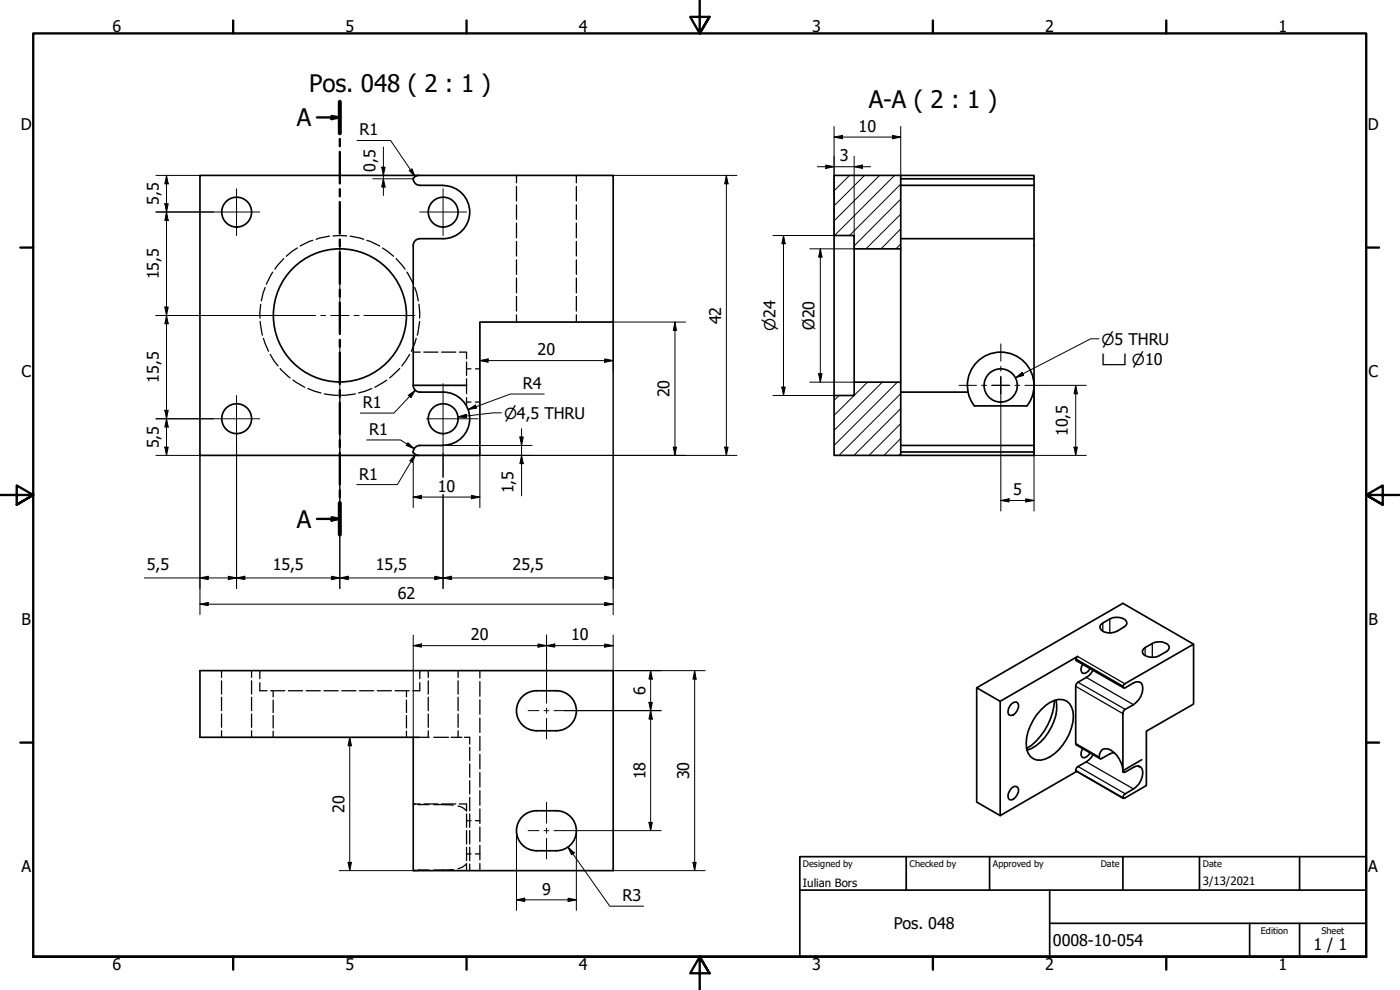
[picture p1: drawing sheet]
<svg xmlns="http://www.w3.org/2000/svg" width="420mm" height="297mm" viewBox="0 0 420 297" stroke-linecap="round" stroke-linejoin="round" font-family="sans-serif">
<!-- layer: Hatch (ISO) -->
<g fill="none" stroke="#000" stroke-width=".3">
<path d="M250.5 52.6l-.2 .2M255 52.6l-4.7 4.7M259.5 52.6l-9.2 9.2M264 52.6l-13.7 13.7M268.5 52.6l-18.1 18.1M270.3 59.7l-14 14.1M270.3 55.2l-15.3 15.5M270.3 73.2l-1.4 1.5M270.3 68.7l-5.9 6M270.3 64.2l-10.4 10.5M251.8 118.7l-1.5 1.4M260.3 114.7l-10 9.9"/>
<path d="M264.8 114.7l-14.5 14.4M269.3 114.7l-19 19M270.3 118.1l-18.5 18.5M270.3 136.1l-.6 .5M270.3 131.6l-5 5M270.3 127.1l-9.5 9.5M270.3 122.6l-14 14"/>
</g>
<!-- layer: Hidden (ISO) -->
<g fill="none" stroke="#000" stroke-width=".38">
<path d="M155 52.6v2.2M155 55.9v4.4M173 52.6v2.2M173 55.9v4.4M85.2 77.6l-2.7 3.2M89.2 74.4l-3.3 2.5M93.9 72.1l-3.8 1.7M98.9 70.9l-4 .9M99.9 70.8h4.2M105.1 70.9l4.1 .9M110.1 72.1l3.8 1.7M114.8 74.4l3.3 2.5"/>
<path d="M118.9 77.6l2.6 3.2M155 61.5v4.3M155 66.9v4.5M155 72.4v4.4M155 78v4.3M173 61.5v4.3M173 66.9v4.5M173 72.4v4.4M173 78v4.3M78.1 96.4l.6 4.2M78.2 91.3l-.2 4.1M79.6 86.3l-1.2 4"/>
<path d="M81.9 81.6l-2 3.7M122.1 81.6l2 3.7M124.5 86.3l.5 1.5 .5 2.5M125.7 91.3l.2 4.1M125.9 96.4l-.7 4.2M155 83.4v4.5M155 88.9v4.4M155 94.5v2.1M173 83.4v4.5M173 88.9v4.4M173 94.5v2.1M79.1 101.5l1.5 3.9"/>
<path d="M81.1 106.3l1.2 2.1 1.1 1.4M84.1 110.5l3 2.9M87.9 114l3.5 2.2M92.4 116.6l3.9 1.3M97.3 118.2l4.2 .4M106.6 118.2l-4.1 .4M111.6 116.6l-4 1.3M116.1 114l-3.6 2.2M120 110.5l-3.1 2.9M122.9 106.3l-2.3 3.5M124 105.6h2.1M124.9 101.5l-1.5 3.9"/>
<path d="M127.2 105.6h4.2M132.5 105.6h4.3M137.9 105.6h2.1v2M140 113.7v4.4M140 108.6v4M140 119.3v2.5M140 110.7h1.4M142.7 110.7h1.3M140 120.6h1.4M142.7 120.6h1.3M66.5 201.2v2M66.5 204.3v4"/>
<path d="M66.5 209.2v4M66.5 214.2v4M66.5 219.3v1.9M75.5 201.2v2M75.5 204.3v4M75.5 209.2v4M75.5 214.2v4M75.5 219.3v1.9M78 204.8v2.4h2.1M78 201.2v2.4M81.2 207.2h4.3M82 207.2v1.9"/>
<path d="M82 210v3.8M82 214.7v3.7M82 219.4v1.8M86.6 207.2h4.2M91.9 207.2h4.2M97.2 207.2h4.3M102.6 207.2h4.2M107.9 207.2h4.2M113.2 207.2h4.3M118.6 207.2h4.2M122 207.2v1.9M122 210v3.8"/>
<path d="M122 214.7v3.7M122 219.4v1.8M126 204.8v2.4h-2.1M126 201.2v2.4M128.5 201.2v2M128.5 204.3v4M128.5 209.2v4M128.5 214.2v4M128.5 219.3v1.9M137.5 201.2v2M137.5 204.3v4M137.5 209.2v4"/>
<path d="M137.5 214.2v4M137.5 219.3v1.9M144 201.2v2.2M144 204.5v4.4M144 210v4.3M144 215.4v4.4M125.7 221.2h.1M125.9 221.2h2.9M130.2 221.2h4.4M135.4 221.2h3.2M139.4 221.2h1.6v2.1M141 224.2v4"/>
<path d="M141 229.2v4M141 234.2v4M141 239.3v4M144 220.9v4.3M144 226.3v4.4M144 231.8v4.3M144 237.2v4.4M125.3 241.4h3.5M126.1 241.2h-2.1l.7 .1M127.2 241.2h4.2M130.2 241.4l5.8 .2M132.5 241.2h4.3"/>
<path d="M137.5 241.9a4 4 0 0 1 2.5 1.4M137.9 241.2h2.1v2.1M140 259.1a4.5 4.5 0 0 1-2.5 1.6M140 244.2v4M140 249.2v4M140 254.2v4M140 259.3v1.9M140 256.2h1.4M140 246.2h1.4M141 244.2v4M141 249.2v4M141 254.2v4"/>
<path d="M141 259.3v1.9M142.7 256.2h1.3M142.7 246.2h1.3M144 242.7v4.4M144 248.1v4.4M144 253.6v4.4M144 259.1v2.1M124.7 261.1l-.7 .1M125.3 261h3.5M136 260.9l-5.8 .1"/>
</g>
<!-- layer: Visible (ISO) -->
<g fill="none" stroke="#000" stroke-width=".51">
<path d="M60 52.6h124v44h-40v40h-84zM124 53.6a2 2 0 0 0 2 2M125.7 52.6l-1.2 .4-.5 .6M126 55.6h7M133 55.7a8 8 0 0 1 8 7.9 8 8 0 0 1-8 8M250.3 52.6h20v22.1h-14v-4h-6zM270.3 52.6h40v1h-40M270.3 55.6h40M310.3 53.6v80.1M124 73.6v42M126 71.6h7M126 71.6a2 2 0 0 0-2 2"/>
<path d="M250.3 70.7v48M256.3 74.7v40M270.3 71.6h40M270.3 74.7v40M124 115.6h16M124 115.7a2 2 0 0 0 2 2M126 117.7h7M133 117.7a8 8 0 0 1 8 7.9 8 8 0 0 1-8 8M250.3 118.7h6v-4h14v21.9h-20zM270.3 117.7h20.2M292.8 109a10 10 0 0 1 13.9-1 10 10 0 0 1 1.5 13.8h-15.8a10.1 10.1 0 0 1 .4-12.8zM310.1 117.7h.2"/>
<path d="M124 135.6l.9 .9 .8 .1M126 133.7h7M126 133.7a2 2 0 0 0-2 2M270.3 133.7h40M270.3 135.6h40M310.3 133.7v2.9h-40M322.8 197.7l.6-.7-23.2 13.4v34.3M322.8 197.7l.2 .5 14.2 8.2M322.8 197.7l14.2 8.2M324.9 199.3a2.07 2.07 0 0 0 0 2.7 2.01 2.01 0 0 0 2.3-1.4M330.3 187.4a6.2 6.2 0 0 1 6.6-1.9l.7 .4 .5 .6 .1 .6a5.8 5.8 0 0 1-7.6 2.1l-.5-1.2zM343.1 194.8a8 8 0 0 1 5.6-2.2l1.7 .7 .4 .6 .1 .5a5.7 5.7 0 0 1-7.6 2.1l-.4-.6-.1-.5z"/>
<path d="M358.2 193.3l-21.2-12.3-43.9 25.4v34.3l7.1 4 23-13.3M161 219.3h6M161 207.2h6M161 207.2a6 6 0 0 0-6 6 6 6 0 0 0 6 6.1M167 207.2a6 6 0 0 1 6 6.1 6 6 0 0 1-6 6M293.1 206.4l7.1 4M303.7 211.1l1.3-.5 .4 .3a2.95 2.95 0 0 1-1.9 3.8l-.6-.1a2.51 2.51 0 0 1 .8-3.5zM312.4 213a8 8 0 0 1 6.6-3.1 4.4 4.4 0 0 1 3.1 5 15.3 15.3 0 0 1-8.4 12.9 3.9 3.9 0 0 1-5.6-3.2 14 14 0 0 1 4.3-11.6zM316.5 210.2a18.9 18.9 0 0 1-8.4 14.4M316.9 210a14.6 14.6 0 0 1-6 13.8l-2.7 1.3M328 201.1a8 8 0 0 1-4.5 3.6l-.3 .3-.4 .9 .1 17.5 7.2 4.2M337 205.9l.6-.7 20.6-11.9v18l-14.2 8.1v16.3l-6.8 3.9-.2-.2 .3-.9a11.3 11.3 0 0 0 5.2-4.5 3.7 3.7 0 0 0 0-3.8l-.7-.3a9.4 9.4 0 0 0-4.5 1.9l-.3-.5"/>
<path d="M337 205.9l.1 .4 .6 .1 2.5-1.5a1.72 1.72 0 0 1 2-.2 1.72 1.72 0 0 1 .8 1.9 7.1 7.1 0 0 1-5.3 6.2l-.6 .8-.1 .5v17.2M124 221.2v40h60v-60h-124v20h65.7M303.7 236.3l.7-.3h.6a1.59 1.59 0 0 1 .2 2.5 1.89 1.89 0 0 1-2.3 1.4 2.59 2.59 0 0 1 .8-3.6zM322.8 231.3l14.3 8.2M322.8 231.3l14.2 8.1M324.9 224.6a2.04 2.04 0 0 0 0 2.7 2.05 2.05 0 0 0 2.3-1.4M328 226.4a8.4 8.4 0 0 1-4.5 3.6l-.6 .7-.1 .6M334.4 225.9l-1.3 .3-2.7 1.5-.3-.1a2.13 2.13 0 0 1 .7-2.6 2.13 2.13 0 0 1 2.6 .1 8.2 8.2 0 0 1 3.6 6.2M337 231.3l.2 .4M341.5 229.9h.4M342.6 228l-5.6 3.3M161 255.3h6"/>
<path d="M161 243.3h6M161 243.3a6 6 0 0 0-6 6 6 6 0 0 0 6 6M167 243.3a6 6 0 0 1 6 6 6 6 0 0 1-6 6"/>
<circle cx="71" cy="63.6" r="4.5"/>
<circle cx="133" cy="63.6" r="4.5"/>
<circle cx="102" cy="94.6" r="20"/>
<circle cx="300.3" cy="115.7" r="5"/>
<circle cx="71" cy="125.6" r="4.5"/>
<circle cx="133" cy="125.6" r="4.5"/>
</g>
<!-- layer: Visible Narrow (ISO) -->
<path d="M323.4 197l14.2 8.2M331 186.9v2.5M333.1 185.7v4.2M343.7 194.3v2.4M345.8 193.1v4.1M322.8 205.9l14.2 8.2M323.5 204.7l14.2 8.1M326 203.2l14.2 8.2M322.8 223.1l7.1 4M323.5 230l14.2 8.2M326 228.6l14.2 8.1" fill="none" stroke="#000" stroke-width=".38"/>
<!-- layer: Section Line (ISO) -->
<g fill="none" stroke="#000" stroke-width=".7">
<path d="M95.1 35.2h6.9M99.5 34.8l2.5 .4-2.5 .5zM102 30.5v9.5M102 41.7v2.2M102 45.6v9.4M102 56.8v2.1M102 60.6v9.5M102 71.9v2.1M102 75.7v9.4M102 86.9v2.1M102 90.7v9.5M102 102v2.1"/>
<path d="M102 105.8v9.4M102 117v2.1M102 120.8v9.5M102 132.1v2.1M102 135.9v9.4M95.1 155.7h6.9M99.5 155.2l2.5 .5-2.5 .5zM102 147.1v2.1M102 150.9v9.5"/>
</g>
<path d="M102 30.5v9.5M102 150.9v9.5" fill="none" stroke="#000" stroke-width="1.2"/>
<g fill="#000">
<path d="M99.5 34.8l2.5 .4-2.5 .5z" fill-rule="evenodd"/>
<path d="M99.5 155.2l2.5 .5-2.5 .5z" fill-rule="evenodd"/>
</g>
<!-- layer: Border (ISO) -->
<g fill="none" stroke="#000" stroke-width=".7">
<path d="M70 6.1v3.9M140 6.1v3.9M210 0v10l-2.9-4.9h5.8l-2.9 4.9 2.9-4.9M280 6.1v3.9M350 6.1v3.9M6.1 74.3h3.9M410 74.3h3.9M0 148.5h10l-5-2.8v5.7l5-2.9-5 2.9M420 148.5h-10l5-2.8v5.7l-5-2.9 5 2.9M6.1 222.8h3.9M410 222.8h3.9M10 287.1v-277.1h400v277.1h-400h400"/>
<path d="M70 287.1v3.8M140 287.1v3.8M212.9 292l-2.9-4.9 2.9 4.9h-5.8l2.9-4.9v9.9M280 287.1v3.8M350 287.1v3.8"/>
</g>
<!-- layer: Title (ISO) -->
<path d="M240 257h170v30.1h-170zM272 257v10.1M297 257v10.1M337 257v10.1M360 257v10.1M390 257v10.1M240 267.1h170M315 277h95M315 267.1v20M375 277v10.1M390 277v10.1" fill="none" stroke="#000" stroke-width=".51"/>
<!-- layer: Centerline (ISO) -->
<path d="M158.5 213.2h3.2M163.3 213.2h1.4M164 204.7v6.3M164 212.5v1.5M164 215.5v6.2M166.2 213.2h3.3M158.5 249.2h3.2M163.3 249.2h1.4M164 240.7v6.3M164 248.5v1.5M164 251.5v6.2M166.2 249.2h3.3" fill="none" stroke="#000" stroke-width=".3"/>
<!-- layer: Center Mark (ISO) -->
<g fill="none" stroke="#000" stroke-width=".3">
<path d="M71 56.6v14.1M133 56.6v14.1M64 63.6h14M102 72.1v15.3M126 63.6h14M79.5 94.7h15.2M96.3 94.7h1.4M99.3 94.7h5.5M102 88.9v1.5M102 91.9v5.5M102 98.9v1.5M106.2 94.7h1.6"/>
<path d="M109.2 94.7h15.3M71 118.7v13.9M102 101.9v15.2M133 115.1v21M287.8 115.6h5.3M294.6 115.6h1.5M297.6 115.6h2.8h-2.6M300.4 112.9v2.7v-2.5M300.4 118.2v-2.6v2.6M300.4 103.2v5.2M300.4 109.9v1.5M302.8 115.6h-2.4h2.7"/>
<path d="M304.6 115.6h1.5M307.6 115.6h5.2M64 125.7h14M128 125.7h15.5"/>
</g>
<!-- layer: Dimension (ISO) -->
<g fill="none" stroke="#000" stroke-width=".3">
<path d="M250.3 38v32.7h-18.3M270.3 38v14.6M46.8 52.6h13.2M50 52.6l.5 2.6h-1zM50 52.6v84M107.1 42.1h10.1l7.4 10.9M111.9 53.6h12.1M114.6 50.2h1l-.5 2.4zM115.1 53.6l.5 2.5h-1zM115.1 44.1v14.6M122.8 51.2l.8-.5 1 2.3zM184 52.6h37.2"/>
<path d="M218 52.6l.5 2.6h-1zM218 52.6v84M245.3 50h16M247.8 49.5l2.5 .5-2.5 .5zM250.3 41.1l2.6-.5v1zM250.3 41.1h20M256.3 50l2.5-.5v1zM256.3 46.8v27.9h-13.3M267.8 40.6l2.5 .5-2.5 .5zM46.8 63.6h17.2M49.5 61.1h1l-.5 2.5zM50 63.6l.5 2.6h-1z"/>
<path d="M235.1 70.7l.5 2.4h-1zM235.1 70.7v48M246.2 74.7l.5 2.4h-1zM246.2 74.7v40M46.8 94.7h32.7M49.5 92.1h1l-.5 2.6zM50 94.7l.5 2.4h-1zM202.6 96.6l.4 2.6h-.9zM202.6 96.6v40M205.7 96.6h-21.7v87.9M102 117.1v59.5M122.6 118.6l2.1-1.5-1.4 2.2z"/>
<path d="M124.7 117.1l-6.5 6.8h-10.1M144 108.2l2.5-.5v1zM144 108.2h40M163.3 118.2h-10.1l-12.7 4.7M181.5 107.7l2.5 .5-2.5 .5zM232 118.7h18.3M234.6 116.1h1l-.5 2.6zM243 114.7h13.3M245.7 112.1h1l-.5 2.6zM300.4 118.2v35.1M310.3 115.7v37.6M312.8 115.6h13.2"/>
<path d="M322.8 115.6l.5 2.6h-1zM322.8 115.6v21M46.8 136.6h13.2v47.9M46.8 125.7h17.2M49.5 134.2h1l-.5 2.4zM49.5 123.1h1l-.5 2.6zM50 125.7l.5 2.4h-1zM71 132.6v44M110 132h10.2l4.1 2.6M122.4 132.8l1.9 1.8-2.4-.9zM124 135.6v.5M124 138.7v13.6"/>
<path d="M124.7 136.4l-.9 2.3-.8-.5zM124.7 136.4l-5.4 9h-12.2M125.7 136.6h95.5M133 136.1v7.1M133.1 133.7h26.6M140.5 122.9l2.2-1.4 .3 1zM144 136.6v15.7M156 131.1h1l-.5 2.6zM156.5 136.6l.5 2.5h-1zM156.5 128.6v20.2M202.1 134.2h.9l-.4 2.4zM217.5 134.2h1l-.5 2.4z"/>
<path d="M310.3 136.6h15.7M322.3 134.2h1l-.5 2.4zM124 149.1l2.5-.5v1.1zM124 149.1h20M133 148.4v28.2M141.5 148.6l2.5 .5-2.5 .6zM300.4 150.2l2.4-.5v.9zM300.4 150.2h9.9M307.8 149.7l2.5 .5-2.5 .4zM43.3 173.4h140.7M60 173.4l2.5-.5v1zM68.5 172.9l2.5 .5-2.5 .5z"/>
<path d="M71 173.4l2.5-.5v1zM99.5 172.9l2.5 .5-2.5 .5zM102 173.4l2.5-.5v1zM130.5 172.9l2.5 .5-2.5 .5zM133 173.4l2.5-.5v1zM181.5 172.9l2.5 .5-2.5 .5zM60 181.3l2.5-.5v.9zM60 181.3h124M124 193.7l2.5-.5v1zM124 190.5v30.7M124 193.7h60M161.5 193.2l2.5 .5-2.5 .5z"/>
<path d="M164 193.7l2.5-.5v1zM164 190.5v14.2M181.5 193.2l2.5 .5-2.5 .5zM181.5 180.8l2.5 .5-2.5 .4zM184 190.5v10.7h27.6M169.5 213.2h28.9M194.8 210.7h1l-.5 2.5zM195.3 201.2l.5 2.6h-1zM195.3 213.2l.5 2.6h-1zM195.3 201.2v48M208.5 201.2l.4 2.6h-.9zM208.5 201.2v60"/>
<path d="M105 221.2l.5 2.6h-1zM105 221.2v40M104.5 258.7h1l-.5 2.5zM155 249.2v24M169.5 249.2h28.9M170.4 254.1l1.9 1.8-.8 .6zM170.4 254.1l12.6 17.8h10.2M173 249.2v24M194.8 246.7h1l-.5 2.5zM208 258.7h.9l-.4 2.5zM101.8 261.2h23.9M155 270l2.5-.5v1z"/>
<path d="M155 270h18M170.5 269.5l2.5 .5-2.5 .5zM184 261.2h27.6"/>
</g>
<g fill="#000">
<path d="M50 52.6l.5 2.6h-1z" fill-rule="evenodd"/>
<path d="M114.6 50.2h1l-.5 2.4z" fill-rule="evenodd"/>
<path d="M115.1 53.6l.5 2.5h-1z" fill-rule="evenodd"/>
<path d="M122.8 51.2l.8-.5 1 2.3z" fill-rule="evenodd"/>
<path d="M218 52.6l.5 2.6h-1z" fill-rule="evenodd"/>
<path d="M247.8 49.5l2.5 .5-2.5 .5z" fill-rule="evenodd"/>
<path d="M250.3 41.1l2.6-.5v1z" fill-rule="evenodd"/>
<path d="M256.3 50l2.5-.5v1z" fill-rule="evenodd"/>
<path d="M267.8 40.6l2.5 .5-2.5 .5z" fill-rule="evenodd"/>
<path d="M49.5 61.1h1l-.5 2.5z" fill-rule="evenodd"/>
<path d="M50 63.6l.5 2.6h-1z" fill-rule="evenodd"/>
<path d="M235.1 70.7l.5 2.4h-1z" fill-rule="evenodd"/>
<path d="M246.2 74.7l.5 2.4h-1z" fill-rule="evenodd"/>
<path d="M49.5 92.1h1l-.5 2.6z" fill-rule="evenodd"/>
<path d="M50 94.7l.5 2.4h-1z" fill-rule="evenodd"/>
<path d="M202.6 96.6l.4 2.6h-.9z" fill-rule="evenodd"/>
<path d="M122.6 118.6l2.1-1.5-1.4 2.2z" fill-rule="evenodd"/>
<path d="M144 108.2l2.5-.5v1z" fill-rule="evenodd"/>
<path d="M181.5 107.7l2.5 .5-2.5 .5z" fill-rule="evenodd"/>
<path d="M234.6 116.1h1l-.5 2.6z" fill-rule="evenodd"/>
<path d="M245.7 112.1h1l-.5 2.6z" fill-rule="evenodd"/>
<path d="M322.8 115.6l.5 2.6h-1z" fill-rule="evenodd"/>
<path d="M49.5 134.2h1l-.5 2.4z" fill-rule="evenodd"/>
<path d="M49.5 123.1h1l-.5 2.6z" fill-rule="evenodd"/>
<path d="M50 125.7l.5 2.4h-1z" fill-rule="evenodd"/>
<path d="M122.4 132.8l1.9 1.8-2.4-.9z" fill-rule="evenodd"/>
<path d="M124.7 136.4l-.9 2.3-.8-.5z" fill-rule="evenodd"/>
<path d="M140.5 122.9l2.2-1.4 .3 1z" fill-rule="evenodd"/>
<path d="M156 131.1h1l-.5 2.6z" fill-rule="evenodd"/>
<path d="M156.5 136.6l.5 2.5h-1z" fill-rule="evenodd"/>
<path d="M202.1 134.2h.9l-.4 2.4z" fill-rule="evenodd"/>
<path d="M217.5 134.2h1l-.5 2.4z" fill-rule="evenodd"/>
<path d="M322.3 134.2h1l-.5 2.4z" fill-rule="evenodd"/>
<path d="M124 149.1l2.5-.5v1.1z" fill-rule="evenodd"/>
<path d="M141.5 148.6l2.5 .5-2.5 .6z" fill-rule="evenodd"/>
<path d="M300.4 150.2l2.4-.5v.9z" fill-rule="evenodd"/>
<path d="M307.8 149.7l2.5 .5-2.5 .4z" fill-rule="evenodd"/>
<path d="M60 173.4l2.5-.5v1z" fill-rule="evenodd"/>
<path d="M68.5 172.9l2.5 .5-2.5 .5z" fill-rule="evenodd"/>
<path d="M71 173.4l2.5-.5v1z" fill-rule="evenodd"/>
<path d="M99.5 172.9l2.5 .5-2.5 .5z" fill-rule="evenodd"/>
<path d="M102 173.4l2.5-.5v1z" fill-rule="evenodd"/>
<path d="M130.5 172.9l2.5 .5-2.5 .5z" fill-rule="evenodd"/>
<path d="M133 173.4l2.5-.5v1z" fill-rule="evenodd"/>
<path d="M181.5 172.9l2.5 .5-2.5 .5z" fill-rule="evenodd"/>
<path d="M60 181.3l2.5-.5v.9z" fill-rule="evenodd"/>
<path d="M124 193.7l2.5-.5v1z" fill-rule="evenodd"/>
<path d="M161.5 193.2l2.5 .5-2.5 .5z" fill-rule="evenodd"/>
<path d="M164 193.7l2.5-.5v1z" fill-rule="evenodd"/>
<path d="M181.5 193.2l2.5 .5-2.5 .5z" fill-rule="evenodd"/>
<path d="M181.5 180.8l2.5 .5-2.5 .4z" fill-rule="evenodd"/>
<path d="M194.8 210.7h1l-.5 2.5z" fill-rule="evenodd"/>
<path d="M195.3 201.2l.5 2.6h-1z" fill-rule="evenodd"/>
<path d="M195.3 213.2l.5 2.6h-1z" fill-rule="evenodd"/>
<path d="M208.5 201.2l.4 2.6h-.9z" fill-rule="evenodd"/>
<path d="M105 221.2l.5 2.6h-1z" fill-rule="evenodd"/>
<path d="M104.5 258.7h1l-.5 2.5z" fill-rule="evenodd"/>
<path d="M170.4 254.1l1.9 1.8-.8 .6z" fill-rule="evenodd"/>
<path d="M194.8 246.7h1l-.5 2.5z" fill-rule="evenodd"/>
<path d="M208 258.7h.9l-.4 2.5z" fill-rule="evenodd"/>
<path d="M155 270l2.5-.5v1z" fill-rule="evenodd"/>
<path d="M170.5 269.5l2.5 .5-2.5 .5z" fill-rule="evenodd"/>
</g>
<!-- layer: Symbol (ISO) -->
<path d="M304.8 113.3l2-1.6 .4 .9zM329.8 101.6h-2.5l-22.5 11.7M137.5 125.1l2.4-.8 .1 1zM150.5 123.9h-2.5l-10.5 1.2" fill="none" stroke="#000" stroke-width=".3"/>
<g fill="#000">
<path d="M304.8 113.3l2-1.6 .4 .9z" fill-rule="evenodd"/>
<path d="M137.5 125.1l2.4-.8 .1 1z" fill-rule="evenodd"/>
</g>
<g font-size="7.2">
<text x="92.8" y="27.5">Pos. 048 ( 2 : 1 )</text>
<text x="260.7" y="32.4">A-A ( 2 : 1 )</text>
<text x="89.1" y="37.9">A</text>
<text x="89.1" y="158.3">A</text>
</g>
<g font-size="4.8">
<text x="33.7" y="9.6">6</text>
<text x="103.7" y="9.6">5</text>
<text x="173.7" y="9.6">4</text>
<text x="243.7" y="9.6">3</text>
<text x="313.7" y="9.6">2</text>
<text x="383.7" y="9.6">1</text>
<text x="6.2" y="38.9">D</text>
<text x="107.9" y="40.6">R1</text>
<text x="257.7" y="39.5">10</text>
<text x="410.5" y="38.9">D</text>
<text x="112.6" y="51.6" transform="rotate(-90 112.6 51.6)">0,5</text>
<text x="252" y="48.4">3</text>
<text x="47.6" y="61.5" transform="rotate(-90 47.6 61.5)">5,5</text>
<text x="47.6" y="83.8" transform="rotate(-90 47.6 83.8)">15,5</text>
<text x="216.5" y="97.3" transform="rotate(-90 216.5 97.3)">42</text>
<text x="244.4" y="99" transform="rotate(-90 244.4 99)">Ø20</text>
<text x="161.4" y="106.5">20</text>
<text x="6.4" y="113.1">C</text>
<text x="410.7" y="113.1">C</text>
<text x="47.6" y="114.8" transform="rotate(-90 47.6 114.8)">15,5</text>
<text x="156.9" y="116.7">R4</text>
<text x="200.9" y="119.2" transform="rotate(-90 200.9 119.2)">20</text>
<text x="108.9" y="122.4">R1</text>
<text x="110.8" y="130.5">R1</text>
<text x="320.4" y="130.8" transform="rotate(-90 320.4 130.8)">10,5</text>
<text x="47.6" y="134.5" transform="rotate(-90 47.6 134.5)">5,5</text>
<text x="107.8" y="143.9">R1</text>
<text x="131.4" y="147.6">10</text>
<text x="154.1" y="148" transform="rotate(-90 154.1 148)">1,5</text>
<text x="304" y="148.5">5</text>
<text x="44.1" y="171">5,5</text>
<text x="81.9" y="171">15,5</text>
<text x="112.8" y="171">15,5</text>
<text x="153.8" y="171">25,5</text>
<text x="119.4" y="179.6">62</text>
<text x="6.4" y="187.4">B</text>
<text x="410.7" y="187.4">B</text>
<text x="141.4" y="192.1">20</text>
<text x="171.4" y="192.1">10</text>
<text x="193.7" y="208.5" transform="rotate(-90 193.7 208.5)">6</text>
<text x="193.7" y="233.9" transform="rotate(-90 193.7 233.9)">18</text>
<text x="206.8" y="233.9" transform="rotate(-90 206.8 233.9)">30</text>
<text x="103.4" y="243.9" transform="rotate(-90 103.4 243.9)">20</text>
<text x="6.4" y="261.7">A</text>
<text x="410.7" y="261.7">A</text>
<text x="162.7" y="268.4">9</text>
<text x="186.8" y="270.3">R3</text>
<text x="268.2" y="278.8">Pos. 048</text>
<text x="316" y="283.8">0008-10-054</text>
<text x="394.2" y="285">1 / 1</text>
<text x="33.7" y="290.9">6</text>
<text x="103.7" y="290.9">5</text>
<text x="173.7" y="290.9">4</text>
<text x="243.7" y="290.9">3</text>
<text x="313.7" y="290.9">2</text>
<text x="383.7" y="290.9">1</text>
</g>
<g font-size="4.6">
<text x="232.7" y="99.2" transform="rotate(-90 232.7 99.2)">⌀24</text>
<text x="330.6" y="103.4">⌀5 THRU</text>
<text x="330.6" y="109.5">⌴ ⌀10</text>
<text x="151.3" y="125.6">⌀4,5 THRU</text>
</g>
<g font-size="3.4">
<text x="241" y="266">Iulian Bors</text>
<text x="361" y="265.5">3/13/2021</text>
</g>
<g font-size="2.7">
<text x="241" y="260.1">Designed by</text>
<text x="273" y="260.1">Checked by</text>
<text x="298" y="260.1">Approved by</text>
<text x="330.3" y="260">Date</text>
<text x="361" y="260">Date</text>
<text x="378.4" y="280.1">Edition</text>
<text x="396.6" y="280.1">Sheet</text>
</g>
</svg>
